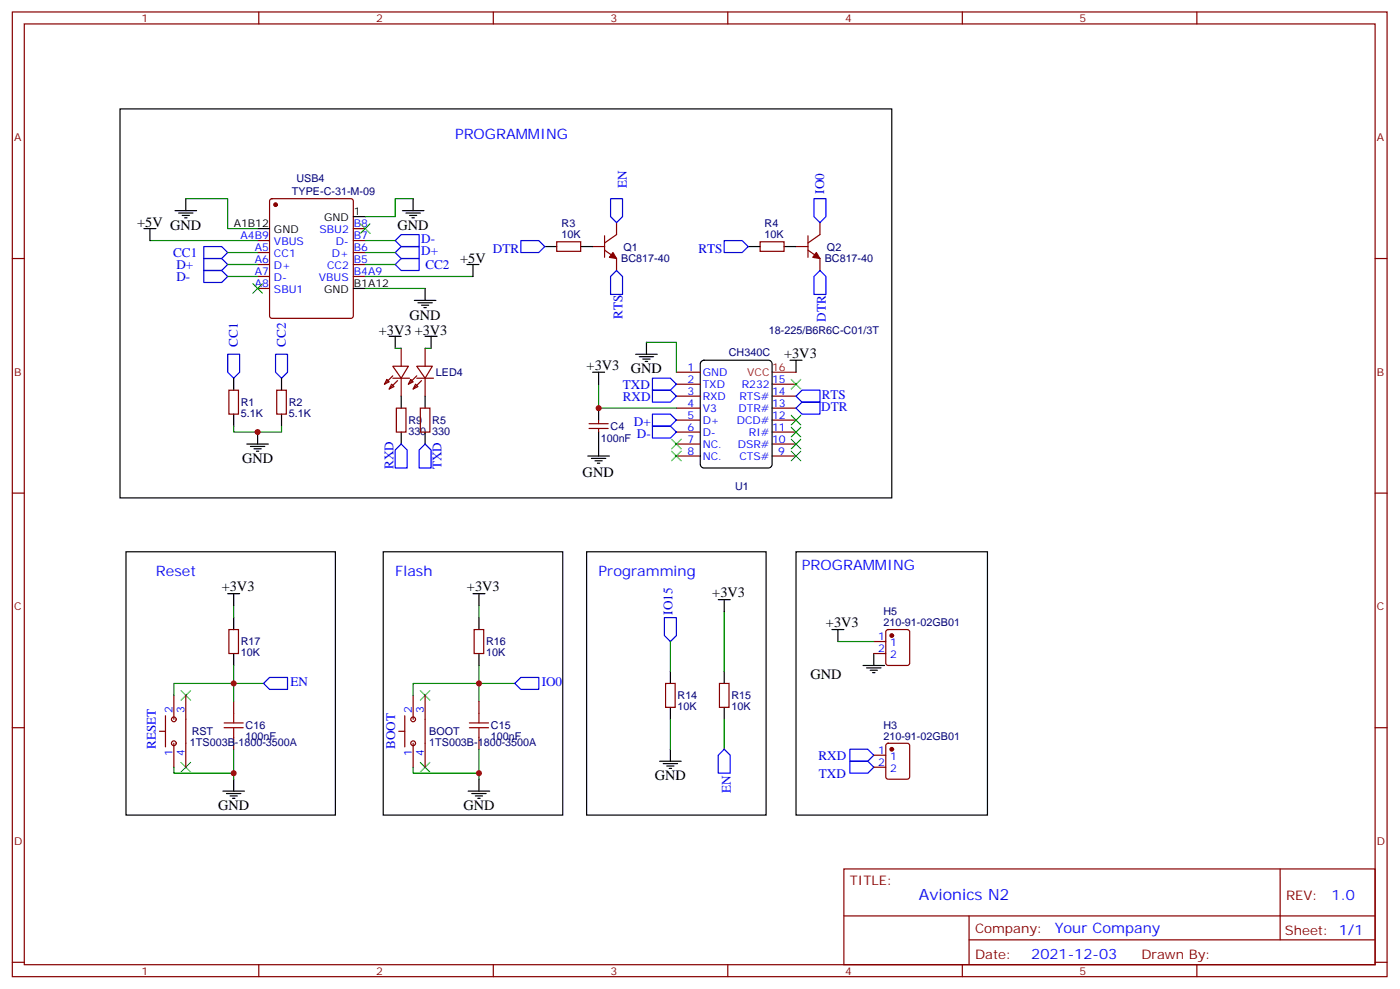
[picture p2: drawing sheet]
<svg xmlns="http://www.w3.org/2000/svg" width="413mm" height="292mm" viewBox="0 0 413 292" stroke-linecap="round" stroke-linejoin="round" font-family="sans-serif">
<g fill="none" stroke="#870000" stroke-width=".35">
<path d="M3.6 3.5h405.4v284.4h-405.4zM7.2 7.1h398.2v277.2h-398.2zM76.3 3.5v3.6M145.5 3.5v3.6M214.6 3.5v3.6M283.7 3.5v3.6M352.9 3.5v3.6M79.7 58.8l.5-.2h23.3l.5 .2 .2 .5v33.8l-.3 .5-.4 .2h-23.3l-.5-.2-.2-.5v-33.8zM3.6 76.2h3.6M76 70.9h3.5M76 74.4h3.5M76 78h3.5"/>
<path d="M104.2 70.9h3.5M104.2 74.4h3.5M104.2 78h3.5M104.2 67.4h3.5M164.1 71.3h7.1v2.8h-7.1zM174.7 72.7h3.6M178.3 73.7l3.5 2.5v3.5M178.3 69.5v6.3M181.8 65.6v3.5l-3.5 2.5M224.1 71.3h7.1v2.8h-7.1zM234.7 72.7h3.5M238.2 73.7l3.6 2.5v3.5"/>
<path d="M238.2 69.5v6.3M241.8 65.6v3.5l-3.6 2.5M405.4 76.2h3.6M76 81.5h3.5M76 85h3.5M104.2 81.5h3.5M67.5 115h2.8v7.1h-2.8zM81.6 115h2.8v7.1h-2.8zM114.1 111.8l.7 .7-1.5 .7zM115.5 113.2l.7 .7-1.4 .8zM115.8 107.9h4.6l-2.1 3.6zM115.8 110.8l-2.5 2.4"/>
<path d="M115.8 111.5h5M117.2 112.2l-2.4 2.5M118.3 102.7v5.2M118.3 111.5v5.3M121.1 111.8l.7 .7-1.4 .7zM122.5 113.2l.7 .7-1.4 .8zM122.9 107.9h4.6l-2.2 3.6zM122.9 111.5h4.9M122.9 110.8l-2.5 2.4M124.3 112.2l-2.5 2.5M125.3 102.7v5.2M125.3 111.5v5.3"/>
<path d="M199.4 113.2h7.1M199.4 116.8h7.1M199.4 109.7h7.1M227.6 113.2h7.1M227.6 116.8h7.1M116.9 120.3h2.8v7.1h-2.8zM123.9 120.3h2.9v7.1h-2.9zM173.7 126.3h5.6M173.7 124.9h5.6M176.5 123.8v1.1M176.5 126.3v1.1M199.4 120.3h7.1"/>
<path d="M199.4 123.8h7.1M199.4 127.4h7.1M199.4 130.9h7.1M199.4 134.4h7.1M227.6 120.3h7.1M227.6 123.8h7.1M227.6 127.4h7.1M227.6 130.9h7.1M227.6 134.4h7.1M3.6 145.3h3.6M405.4 145.3h3.6M67.5 185.6h2.8v7h-2.8z"/>
<path d="M139.8 185.6h2.8v7h-2.8zM257.6 189.1h3.6M257.6 192.6h3.6M261.4 185.8l.5-.2h5.6l.7 .4v9.4l-.4 .7h-5.9l-.7-.4v-9.4zM3.6 214.5h3.6M47 215.5h1.8M48.8 211v9.1M51.3 205v7M51.3 219.1v7M54.8 205v21.1M68.9 206.7v3.6M68.9 217.3v3.5"/>
<path d="M117.6 215.5h1.7M119.3 211v9.1M121.8 205v7M121.8 219.1v7M125.3 205v21.1M141.2 206.7v3.6M141.2 217.3v3.5M196.3 201.4h2.8v7.1h-2.8zM212.1 201.4h2.8v7.1h-2.8zM261.4 219.3l.5-.2h5.6l.7 .4v9.5l-.4 .6-5.9 .1-.7-.5v-9.4zM405.4 214.5h3.6M257.6 222.6h3.6"/>
<path d="M257.6 226.1h3.6M248.8 256.1h156.6v28.2h-156.6zM377.4 256.1v20.9M248.8 270h156.5M285.7 277h119.6M285.7 270v14.1M3.6 283.6h3.6M76.3 284.3v3.6M145.5 284.3v3.6M214.6 284.3v3.6M283.7 284.3v3.6M352.9 284.3v3.6"/>
<path d="M405.4 283.6h3.6"/>
<circle cx="51.3" cy="212" r=".71"/>
<circle cx="51.3" cy="219.1" r=".71"/>
<circle cx="121.8" cy="212" r=".71"/>
<circle cx="121.8" cy="219.1" r=".71"/>
</g>
<g fill="none" stroke="#3c3" stroke-width=".35">
<path d="M106.3 66l2.8 2.8M109.1 66l-2.8 2.8M74.5 83.6l2.9 2.8M77.4 83.6l-2.9 2.8M233.3 111.8l2.8 2.9M236.1 111.8l-2.8 2.9M198 129.5l2.8 2.8M198 133l2.8 2.8M200.8 129.5l-2.8 2.8M200.8 133l-2.8 2.8M233.3 122.4l2.8 2.8M233.3 125.9l2.8 2.9"/>
<path d="M233.3 129.5l2.8 2.8M233.3 133l2.8 2.8M236.1 122.4l-2.8 2.8M236.1 125.9l-2.8 2.9M236.1 129.5l-2.8 2.8M236.1 133l-2.8 2.8M53.4 203.6l2.8 2.8M56.2 203.6l-2.8 2.8M123.9 203.6l2.9 2.8M126.8 203.6l-2.9 2.8M53.4 224.7l2.8 2.8M56.2 224.7l-2.8 2.8"/>
<path d="M123.9 224.7l2.9 2.8M126.8 224.7l-2.9 2.8"/>
</g>
<g fill="none" stroke="#008700" stroke-width=".35">
<path d="M54.8 58.6h12.3v8.8h8.9M121.8 58.6h-5.3v5.3h-8.8M44.2 70.9h31.8M67.1 78h8.9M67.1 74.4h8.9M107.7 78h8.8M107.7 70.9h8.8M107.7 74.4h8.8M67.1 81.5h8.9M107.7 85h17.6M107.7 81.5h31.8M116.5 102.7h1.8"/>
<path d="M125.3 102.7h1.8M176.5 113.2v7.1h22.9M190.6 100.9h8.8v8.8M68.9 125.6v1.8h14.1v-1.8M68.9 178.5v3.5M141.2 178.5v3.5M68.9 196.1v10.6M141.2 196.1v10.6M197.7 189.1v8.8M213.5 180.3v17.6M247.1 189.1h10.5M77.7 201.4h-26.4v3.6"/>
<path d="M151.8 201.4h-30v3.6M197.7 212v8.8M213.5 212v8.8M51.3 226.1v1.8h17.6v1.8M68.9 220.8v7.1M141.2 220.8v7.1h-19.4v-1.8M141.2 227.9v1.8"/>
</g>
<path d="M66.1 213.1h5.6M66.1 214.5h5.6M68.9 210.3v2.8M68.9 214.5v2.8M138.4 213.1h5.6M138.4 214.5h5.6M141.2 210.3v2.8M141.2 214.5v2.8" fill="none" stroke="#a10000" stroke-width=".35"/>
<g fill="none" stroke="#000" stroke-width=".35">
<path d="M35.4 32.1h227.5v114.7h-227.5zM54.8 58.6v3.5M121.8 58.6v3.5M42.4 67.4h3.6M44.2 67.4v3.5M51.6 62.1h6.4M52.7 62.8h4.2M53.7 63.5h2.1M54.4 64.2h.7M76 67.4h3.5M104.2 63.9h3.5M118.6 62.1h6.4"/>
<path d="M119.7 62.8h4.2M120.8 63.5h2.1M121.5 64.2h.7M137.7 78h3.5M139.5 78v3.5M160.6 72.7h3.5M171.2 72.7h3.5M220.6 72.7h3.5M231.2 72.7h3.5M104.2 85h3.5M114.8 99.1h3.5M116.5 99.1v3.6"/>
<path d="M122.2 88.5h6.3M123.2 89.3h4.3M124.3 90h2.1M125 90.7h.7M125.3 85v3.5M125.3 99.1h3.6M127.1 99.1v3.6M68.9 111.5v3.5M83 111.5v3.5M118.3 116.8v3.5M125.3 116.8v3.5M174.7 109.7h3.6"/>
<path d="M176.5 109.7v3.5M187.4 104.4h6.4M188.5 105.1h4.2M189.5 105.8h2.2M190.3 106.5h.7M190.6 100.9v3.5M206.7 106.6l.8-.4h19.1l.8 .4 .2 .6v29.7l-.4 .8-.6 .2h-19.1l-.8-.4-.2-.6v-29.7zM232.9 106.2h3.6M234.7 106.2v3.5M68.9 122.1v3.5M72.8 130.9h6.3M73.8 131.6h4.3"/>
<path d="M74.9 132.3h2.1M75.6 133h.7M76 127.4v3.5M83 122.1v3.5M118.3 127.4v3.5M125.3 127.4v3.5M173.3 134.4h6.4M174.4 135.1h4.2M175.4 135.8h2.2M176.1 136.5h.7M176.5 120.3v3.5M176.5 127.4v7"/>
<path d="M37.1 162.6h61.8v77.6h-61.8zM67.1 175h3.6M68.9 175v3.5M113 162.6h52.9v77.6h-52.9zM139.5 175h3.5M141.2 175v3.5M173 162.6h52.9v77.6h-52.9zM211.8 176.7h3.5M213.5 176.7v3.6M234.7 162.6h56.4v77.6h-56.4zM68.9 182v3.6M68.9 192.6v3.5"/>
<path d="M141.2 182v3.6M141.2 192.6v3.5M197.7 197.9v3.5M213.5 197.9v3.5M245.3 185.6h3.5M247.1 185.6v3.5M254.5 196.1h6.3M255.5 196.8h4.3M256.6 197.6h2.1M257.3 198.3h.7M257.6 192.6v3.5M197.7 208.5v3.5"/>
<path d="M213.5 208.5v3.5M65.7 233.2h6.4M66.8 233.9h4.2M67.8 234.6h2.2M68.5 235.3h.8M68.9 229.7v3.5M138 233.2h6.4M139.1 233.9h4.2M140.2 234.6h2.1M140.9 235.3h.7M141.2 229.7v3.5M194.5 224.4h6.3"/>
<path d="M195.5 225.1h4.3M196.6 225.8h2.1M197.3 226.5h.7M197.7 220.8v3.6"/>
</g>
<g fill="none" stroke="#00f" stroke-width=".35">
<path d="M180 58.6h3.6v5.3l-1.8 1.7-1.8-1.7zM240 58.6h3.5v5.3l-1.7 1.7-1.8-1.7zM60.1 76.2h5.3l1.7 1.8-1.7 1.7h-5.3zM60.1 79.7h5.3l1.7 1.8-1.7 1.8h-5.3zM60.1 72.7h5.3l1.7 1.7-1.7 1.8h-5.3zM116.5 70.9l1.8-1.8h5.3v3.6h-5.3zM116.5 74.4l1.8-1.7h5.3v3.5h-5.3zM116.5 78l1.8-1.8h5.3v3.5h-5.3zM153.6 70.9h5.3l1.7 1.8-1.7 1.7h-5.3zM181.8 79.7l1.8 1.8v5.3h-3.6v-5.3zM213.5 70.9h5.3l1.8 1.8-1.8 1.7h-5.3zM241.8 79.7l1.7 1.8v5.3h-3.5v-5.3z"/>
<path d="M67.1 104.4h3.6v5.3l-1.8 1.8-1.8-1.8zM81.2 104.4h3.6v5.3l-1.8 1.8-1.8-1.8zM192.4 111.5h5.3l1.7 1.7-1.7 1.8h-5.3zM192.4 115h5.3l1.7 1.8-1.7 1.7h-5.3zM234.7 116.8l1.8-1.8h5.3v3.5h-5.3zM118.3 130.9l1.8 1.7v5.3h-3.6v-5.3zM125.3 130.9l1.8 1.7v5.3h-3.5v-5.3zM192.4 122.1h5.3l1.7 1.7-1.7 1.8h-5.3zM192.4 125.6h5.3l1.7 1.8-1.7 1.7h-5.3zM234.7 120.3l1.8-1.8h5.3v3.6h-5.3zM195.9 182h3.5v5.3l-1.7 1.8-1.8-1.8zM77.7 201.4l1.8-1.7h5.3v3.5h-5.3z"/>
<path d="M151.8 201.4l1.8-1.7h5.3v3.5h-5.3zM213.5 220.8l1.8 1.8v5.3h-3.5v-5.3zM250.6 224.4h5.3l1.7 1.7-1.7 1.8h-5.3zM250.6 220.8h5.3l1.7 1.8-1.7 1.8h-5.3z"/>
</g>
<g fill="#870000" stroke="#870000" stroke-width=".35">
<path d="M180.7 74.4l1.1 1.8-2.1-.4z"/>
<path d="M240.7 74.4l1.1 1.8-2.2-.4z"/>
<circle cx="262.9" cy="220.8" r=".53"/>
<circle cx="262.9" cy="187.3" r=".53"/>
<circle cx="81.2" cy="60.3" r=".53"/>
</g>
<path d="M227.6 109.7h7.1" fill="none" stroke="#f00" stroke-width=".35"/>
<g fill="#c00">
<circle cx="68.9" cy="227.9" r=".88"/>
<circle cx="141.2" cy="227.9" r=".88"/>
<circle cx="141.2" cy="201.4" r=".88"/>
<circle cx="68.9" cy="201.4" r=".88"/>
<circle cx="76" cy="127.4" r=".88"/>
<circle cx="176.5" cy="120.3" r=".88"/>
</g>
<text font-size="4.6" fill="#00f" x="270.9" y="265.1">Avionics N2</text>
<g font-size="4.2" fill="#00f">
<text x="134.2" y="40.9">PROGRAMMING</text>
<text x="236.5" y="167.9">PROGRAMMING</text>
<text x="46" y="169.7">Reset</text>
<text x="116.5" y="169.7">Flash</text>
<text x="176.5" y="169.7">Programming</text>
<text x="392.6" y="265.4">1.0</text>
<text x="311" y="274.9">Your Company</text>
<text x="304.1" y="282.7">2021-12-03</text>
</g>
<g font-size="4.2">
<text x="40.4" y="67.1">+5V GND</text>
<text x="117.2" y="67.7">GND</text>
<text x="135.7" y="77.6">+5V</text>
<text x="120.8" y="94.2">GND</text>
<text x="111.7" y="98.8">+3V3 +3V3</text>
<text x="231.2" y="105.5">+3V3</text>
<text x="173" y="109">+3V3</text>
<text x="186" y="110.1">GND</text>
<text x="71.4" y="136.5">GND</text>
<text x="171.8" y="140.5">GND</text>
<text x="65.4" y="174.3">+3V3</text>
<text x="137.7" y="174.3">+3V3</text>
<text x="210" y="176">+3V3</text>
<text x="243.5" y="184.9">+3V3</text>
<text x="238.9" y="200">GND</text>
<text x="193.1" y="230">GND</text>
<text x="64.3" y="238.8">GND</text>
<text x="136.6" y="238.8">GND</text>
</g>
<g font-size="3.9" fill="#00f">
<text x="184.8" y="55.4" transform="rotate(-90 184.8 55.4)">EN</text>
<text x="243" y="57.1" transform="rotate(-90 243 57.1)">IO0</text>
<text x="124.2" y="71.7">D-</text>
<text x="51" y="75.7">CC1</text>
<text x="124.2" y="75.2">D+</text>
<text x="145.3" y="74.4">DTR</text>
<text x="205.9" y="74.4">RTS</text>
<text x="52" y="79.3">D+</text>
<text x="52" y="82.8">D-</text>
<text x="125.4" y="79.2">CC2</text>
<text x="183.6" y="94" transform="rotate(-90 183.6 94)">RTS</text>
<text x="243.5" y="94.8" transform="rotate(-90 243.5 94.8)">DTR</text>
<text x="70.1" y="102.3" transform="rotate(-90 70.1 102.3)">CC1</text>
<text x="84.3" y="102.3" transform="rotate(-90 84.3 102.3)">CC2</text>
<text x="183.6" y="114.6">TXD</text>
<text x="183.6" y="118.1">RXD</text>
<text x="242.3" y="117.5">RTS</text>
<text x="186.9" y="125.5">D+</text>
<text x="242.2" y="121">DTR</text>
<text x="187.8" y="129.1">D-</text>
<text x="116" y="138.3" transform="rotate(-90 116 138.3)">RXD</text>
<text x="130.1" y="138.3" transform="rotate(-90 130.1 138.3)">TXD</text>
<text x="198.3" y="181.1" transform="rotate(-90 198.3 181.1)">IO15</text>
<text x="85.6" y="202.1">EN</text>
<text x="159.7" y="202.1">IO0</text>
<text x="46" y="220.8" transform="rotate(-90 46 220.8)">RESET</text>
<text x="116.5" y="220.8" transform="rotate(-90 116.5 220.8)">BOOT</text>
<text x="241.3" y="223.9">RXD</text>
<text x="215.5" y="233.6" transform="rotate(-90 215.5 233.6)">EN</text>
<text x="241.4" y="229.2">TXD</text>
</g>
<g font-size="3.9" fill="#800">
<text x="250.6" y="260.7">TITLE:</text>
<text x="379.2" y="265.4">REV:</text>
<text x="287.5" y="274.9">Company:</text>
<text x="378.9" y="275.5">Sheet: 1/1</text>
<text x="287.5" y="282.6">Date:</text>
<text x="336.5" y="282.7">Drawn By:</text>
</g>
<g font-size="3.2" fill="#800">
<text x="41.7" y="6.5">1</text>
<text x="110.9" y="6.5">2</text>
<text x="180" y="6.5">3</text>
<text x="249.2" y="6.5">4</text>
<text x="318.3" y="6.5">5</text>
<text x="4.2" y="41.6">A</text>
<text x="406" y="41.6">A</text>
<text x="4.2" y="110.8">B</text>
<text x="406" y="110.8">B</text>
<text x="4.2" y="179.9">C</text>
<text x="406" y="179.9">C</text>
<text x="4.2" y="249.1">D</text>
<text x="406" y="249.1">D</text>
<text x="41.7" y="287.3">1</text>
<text x="110.9" y="287.3">2</text>
<text x="180" y="287.3">3</text>
<text x="249.2" y="287.3">4</text>
<text x="318.3" y="287.3">5</text>
</g>
<g font-size="3.2" fill="#000080">
<text x="87.4" y="53.7">USB4</text>
<text x="86.1" y="57.5">TYPE-C-31-M-09</text>
<text x="165.6" y="70.2">10K</text>
<text x="165.6" y="67">R3</text>
<text x="225.5" y="70.2">10K</text>
<text x="225.5" y="67">R4</text>
<text x="183.2" y="77.1">BC817-40</text>
<text x="183.9" y="74">Q1</text>
<text x="243.2" y="77.1">BC817-40</text>
<text x="243.8" y="74">Q2</text>
<text x="226.7" y="98.5">18-225/B6R6C-C01/3T</text>
<text x="214.9" y="105">CH340C</text>
<text x="128.5" y="110.9">LED4</text>
<text x="71" y="119.7">R1</text>
<text x="85.1" y="119.7">R2</text>
<text x="71" y="122.9">5.1K</text>
<text x="85.1" y="122.9">5.1K</text>
<text x="120.4" y="125">R9</text>
<text x="127.5" y="125">R5</text>
<text x="120.4" y="128.1">330</text>
<text x="127.5" y="128.1">330</text>
<text x="177.1" y="130.2">100nF</text>
<text x="180" y="126.8">C4</text>
<text x="216.7" y="144.3">U1</text>
<text x="260.5" y="184.5">210-91-02GB01</text>
<text x="260.5" y="181.3">H5</text>
<text x="71" y="190.2">R17</text>
<text x="143.3" y="190.2">R16</text>
<text x="71" y="193.4">10K</text>
<text x="143.3" y="193.4">10K</text>
<text x="199.8" y="209.3">10K</text>
<text x="199.8" y="206.1">R14</text>
<text x="215.7" y="209.3">10K</text>
<text x="215.7" y="206.1">R15</text>
<text x="72.4" y="214.9">C16</text>
<text x="144.7" y="214.9">C15</text>
<text x="260.5" y="214.8">H3</text>
<text x="56" y="219.8">1TS003B-1800-3500A</text>
<text x="56.5" y="216.7">RST</text>
<text x="72.4" y="218.1">100nF</text>
<text x="126.6" y="219.8">1TS003B-1800-3500A</text>
<text x="126.6" y="216.7">BOOT</text>
<text x="144.7" y="218.1">100nF</text>
<text x="260.5" y="218">210-91-02GB01</text>
</g>
<g font-size="3.2">
<text x="95.6" y="65.3">GND</text>
<text x="104.4" y="63.5">1</text>
<text x="68.9" y="67">A1B12</text>
<text x="80.8" y="68.8">GND</text>
<text x="95.6" y="86.4">GND</text>
<text x="104.4" y="84.7">B1A12</text>
</g>
<g font-size="3.2" fill="#00f">
<text x="70.9" y="70.6">A4B9</text>
<text x="94.2" y="68.8">SBU2</text>
<text x="104.4" y="70.6">B7</text>
<text x="104.4" y="67">B8</text>
<text x="75.1" y="74.1">A5</text>
<text x="75.1" y="77.6">A6</text>
<text x="80.8" y="72.3">VBUS</text>
<text x="80.8" y="75.8">CC1</text>
<text x="97.8" y="75.8">D+</text>
<text x="99" y="72.3">D-</text>
<text x="104.4" y="77.6">B5</text>
<text x="104.4" y="74.1">B6</text>
<text x="75.1" y="81.1">A7</text>
<text x="80.8" y="79.4">D+</text>
<text x="80.8" y="82.9">D-</text>
<text x="94" y="82.9">VBUS</text>
<text x="96.4" y="79.4">CC2</text>
<text x="104.4" y="81.1">B4A9</text>
<text x="75.1" y="84.7">A8</text>
<text x="80.8" y="86.4">SBU1</text>
<text x="202.7" y="112.9">2</text>
<text x="202.7" y="109.4">1</text>
<text x="207.2" y="110.8">GND</text>
<text x="227.6" y="112.9">15</text>
<text x="202.7" y="119.9">4</text>
<text x="202.7" y="116.4">3</text>
<text x="207.2" y="117.8">RXD</text>
<text x="207.2" y="114.3">TXD</text>
<text x="218" y="117.8">RTS#</text>
<text x="218.7" y="114.3">R232</text>
<text x="227.6" y="116.4">14</text>
<text x="227.6" y="119.9">13</text>
<text x="202.7" y="123.5">5</text>
<text x="207.2" y="124.9">D+</text>
<text x="207.2" y="121.4">V3</text>
<text x="217.2" y="124.9">DCD#</text>
<text x="217.7" y="121.4">DTR#</text>
<text x="227.6" y="123.5">12</text>
<text x="202.7" y="130.5">7</text>
<text x="202.7" y="127">6</text>
<text x="207.2" y="131.9">NC.</text>
<text x="207.2" y="128.4">D-</text>
<text x="217.5" y="131.9">DSR#</text>
<text x="220.8" y="128.4">RI#</text>
<text x="227.6" y="127">11</text>
<text x="227.6" y="130.5">10</text>
<text x="202.7" y="134.1">8</text>
<text x="207.2" y="135.5">NC.</text>
<text x="218" y="135.5">CTS#</text>
<text x="229.4" y="134.1">9</text>
<text x="259" y="188.7">1</text>
<text x="262.5" y="190.5">1</text>
<text x="259" y="192.3">2</text>
<text x="262.5" y="194">2</text>
<text x="50.9" y="210.3" transform="rotate(-90 50.9 210.3)">2</text>
<text x="54.4" y="210.3" transform="rotate(-90 54.4 210.3)">3</text>
<text x="121.5" y="210.3" transform="rotate(-90 121.5 210.3)">2</text>
<text x="125" y="210.3" transform="rotate(-90 125 210.3)">3</text>
<text x="50.9" y="222.9" transform="rotate(-90 50.9 222.9)">1</text>
<text x="54.4" y="222.9" transform="rotate(-90 54.4 222.9)">4</text>
<text x="121.5" y="222.9" transform="rotate(-90 121.5 222.9)">1</text>
<text x="125" y="222.9" transform="rotate(-90 125 222.9)">4</text>
<text x="259" y="222.2">1</text>
<text x="259" y="225.8">2</text>
<text x="262.5" y="224">1</text>
<text x="262.5" y="227.5">2</text>
</g>
<g font-size="3.2" fill="#f00">
<text x="220.3" y="110.8">VCC</text>
<text x="227.6" y="109.4">16</text>
</g>
</svg>
